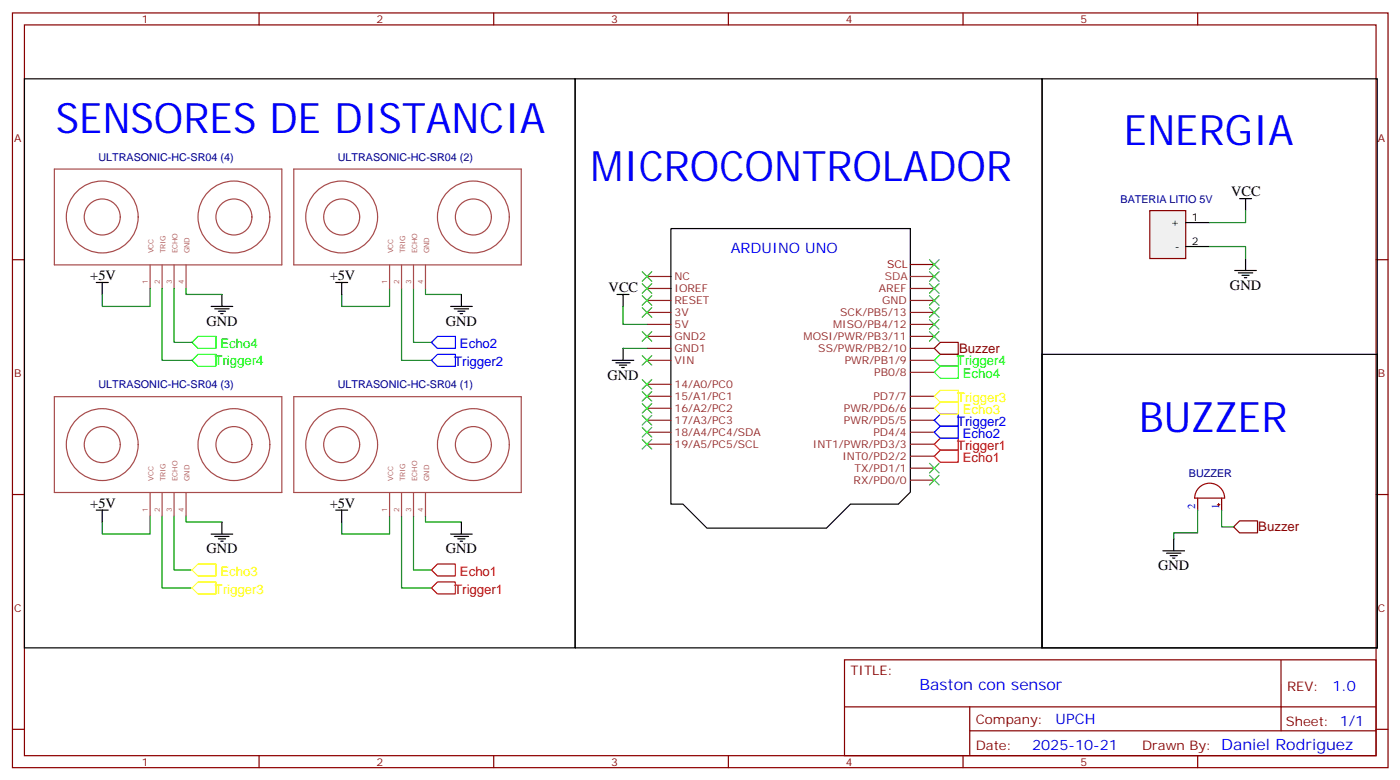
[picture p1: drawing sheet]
<svg xmlns="http://www.w3.org/2000/svg" width="413mm" height="230mm" viewBox="0 0 413 230" stroke-linecap="round" stroke-linejoin="round" font-family="sans-serif">
<g fill="none" stroke="#870000" stroke-width=".35">
<path d="M3.7 3.8h405.3v222.3h-405.3zM7.2 7.3h398.3v215.2h-398.3zM76.3 3.8v3.5M145.5 3.8v3.5M214.6 3.8v3.5M283.8 3.8v3.5M352.9 3.8v3.5M3.7 76.5h3.5M405.5 76.5h3.5M3.7 145.6h3.5M352.9 146.7v3.5M360 146.7v3.5"/>
<path d="M405.5 145.6h3.5M248.8 194.3h156.7v28.2h-156.7zM377.5 194.3v20.9M3.7 214.8h3.5M248.9 208.2h156.5M285.8 215.2h119.6M285.8 208.2v14.1M405.5 214.8h3.5M76.3 222.5v3.6M145.5 222.5v3.6M214.6 222.5v3.6M283.8 222.5v3.6"/>
<path d="M352.9 222.5v3.6"/>
</g>
<g fill="none" stroke="#8c2424" stroke-width=".35">
<path d="M190.6 81.4h7.1M190.6 84.9h7.1M190.6 88.5h7.1M190.6 92h7.1M190.6 95.5h7.1M190.6 99.1h7.1M268.3 84.9h7M268.3 88.5h7M268.3 92h7M268.3 95.5h7M268.3 99.1h7M190.6 102.6h7.1"/>
<path d="M190.6 106.1h7.1M190.6 113.2h7.1M190.6 116.7h7.1M268.3 102.6h7M268.3 106.1h7M268.3 116.7h7M268.3 109.6h7M190.6 120.2h7.1M190.6 123.8h7.1M190.6 127.3h7.1M190.6 130.8h7.1M268.3 120.2h7"/>
<path d="M268.3 123.8h7M268.3 127.3h7M268.3 130.8h7M268.3 134.3h7M268.3 137.9h7M268.3 141.4h7"/>
</g>
<g fill="none" stroke="#000" stroke-width=".35">
<path d="M197.7 67.3h70.6v77.6l-3.6 3.5h-14.1l-7 7.1h-35.3l-7.1-7.1h-3.5zM28.4 83.2h3.5M30.1 83.2v3.5M62.2 90.2h6.4M63.3 90.9h4.2M64.3 91.7h2.2M65.1 92.4h.7M65.4 86.7v3.5M98.9 83.2h3.5M100.7 83.2v3.5M132.8 90.2h6.3M133.8 90.9h4.3"/>
<path d="M134.9 91.7h2.1M135.6 92.4h.7M136 86.7v3.5M181.8 86.7h3.5M183.6 86.7v3.5M180.4 106.1h6.4M181.5 106.8h4.2M182.5 107.5h2.1M183.2 108.2h.7M183.6 102.6v3.5M28.4 150.2h3.5M30.1 150.2v3.5"/>
<path d="M62.2 157.3h6.4M63.3 158h4.2M64.3 158.7h2.2M65.1 159.4h.7M65.4 153.7v3.6M98.9 150.2h3.5M100.7 150.2v3.5M132.8 157.3h6.3M133.8 158h4.3M134.9 158.7h2.1M135.6 159.4h.7M136 153.7v3.6"/>
<path d="M345.9 158.7v3.5M342.7 162.2h6.3M343.7 162.9h4.3M344.8 163.6h2.1M345.5 164.3h.7"/>
</g>
<path d="M268.3 77.9h7M277.1 100.8h5.3v3.6h-5.3l-1.8-1.8zM365.3 153.4h5.3v3.5h-5.3l-1.8-1.7z" fill="none" stroke="#900" stroke-width=".35"/>
<path d="M268.3 81.4h7" fill="none" stroke="#933" stroke-width=".35"/>
<g fill="none" stroke="#008700" stroke-width=".35">
<path d="M44.2 84.9v5.3h-14.1v-3.5M47.8 84.9v21.2h8.8M51.3 84.9v15.9h5.3M54.8 84.9v1.8h10.6M114.8 84.9v5.3h-14.1v-3.5M118.3 84.9v21.2h8.8M121.8 84.9v15.9h5.3M125.4 84.9v1.8h10.6M183.6 90.2v5.3h7M183.6 102.6h7M44.2 152v5.3h-14.1v-3.6M47.8 152v21.1h8.8"/>
<path d="M51.3 152v15.9h5.3M54.8 152v1.7h10.6M114.8 152v5.3h-14.1v-3.6M118.3 152v21.1h8.8M121.8 152v15.9h5.3M125.4 152v1.7h10.6M352.9 150.2v6.7h-7v1.8M360 150.2v5h3.5"/>
</g>
<g fill="none" stroke="#3c3" stroke-width=".35">
<path d="M273.9 76.5l2.8 2.8M276.7 76.5l-2.8 2.8M189.2 80l2.9 2.8M189.2 83.5l2.9 2.9M189.2 87.1l2.9 2.8M189.2 90.6l2.9 2.8M189.2 97.6l2.9 2.9M192.1 80l-2.9 2.8M192.1 83.5l-2.9 2.9M192.1 87.1l-2.9 2.8M192.1 90.6l-2.9 2.8M192.1 97.6l-2.9 2.9"/>
<path d="M273.9 97.6l2.8 2.9M273.9 94.1l2.8 2.8M273.9 90.6l2.8 2.8M273.9 87.1l2.8 2.8M273.9 83.5l2.8 2.9M273.9 80l2.8 2.8M276.7 97.6l-2.8 2.9M276.7 94.1l-2.8 2.8M276.7 90.6l-2.8 2.8M276.7 87.1l-2.8 2.8M276.7 83.5l-2.8 2.9M276.7 80l-2.8 2.8"/>
<path d="M189.2 111.8l2.9 2.8M189.2 104.7l2.9 2.8M189.2 115.3l2.9 2.8M189.2 118.8l2.9 2.8M192.1 111.8l-2.9 2.8M192.1 104.7l-2.9 2.8M192.1 115.3l-2.9 2.8M192.1 118.8l-2.9 2.8M189.2 122.3l2.9 2.9M189.2 125.9l2.9 2.8M189.2 129.4l2.9 2.8M192.1 122.3l-2.9 2.9"/>
<path d="M192.1 125.9l-2.9 2.8M192.1 129.4l-2.9 2.8M273.9 136.5l2.8 2.8M273.9 140l2.8 2.8M276.7 136.5l-2.8 2.8M276.7 140l-2.8 2.8"/>
</g>
<path d="M277.1 132.6h5.3v3.5h-5.3l-1.8-1.8zM277.1 129h5.3v3.6h-5.3l-1.8-1.8zM128.9 171.4h5.3v3.5h-5.3l-1.8-1.8zM128.9 166.1h5.3v3.5h-5.3l-1.8-1.7z" fill="none" stroke="#f00" stroke-width=".35"/>
<path d="M128.9 99.1h5.3v3.5h-5.3l-1.8-1.8zM127.1 106.1l1.8-1.7h5.3v3.5h-5.3zM275.3 123.8l1.8-1.8h5.3v3.5h-5.3zM277.1 125.5h5.3v3.5h-5.3l-1.8-1.7z" fill="none" stroke="#00f" stroke-width=".35"/>
<path d="M275.3 116.7l1.8-1.8h5.3v3.6h-5.3zM277.1 118.5h5.3v3.5h-5.3l-1.8-1.8zM56.6 173.1l1.7-1.7h5.3v3.5h-5.3zM58.3 166.1h5.3v3.5h-5.3l-1.7-1.7z" fill="none" stroke="#ff0" stroke-width=".35"/>
<path d="M56.6 100.8l1.7-1.7h5.3v3.5h-5.3zM58.3 104.4h5.3v3.5h-5.3l-1.7-1.8zM275.3 106.1l1.8-1.7h5.3v3.5h-5.3zM277.1 107.9h5.3v3.5h-5.3l-1.8-1.8z" fill="none" stroke="#0f0" stroke-width=".35"/>
<g fill="none" stroke="#a64a4a" stroke-width=".35">
<path d="M16 49.8h67v28.2h-67zM86.6 49.8h67v28.2h-67zM44.2 78v6.9M47.8 78v6.9M51.3 78v6.9M54.8 78v6.9M114.8 78v6.9M118.3 78v6.9M121.8 78v6.9M125.4 78v6.9M16 116.8h67v28.2h-67zM86.6 116.8h67v28.2h-67z"/>
<path d="M44.2 145v7M47.8 145v7M51.3 145v7M54.8 145v7M114.8 145v7M118.3 145v7M121.8 145v7M125.4 145v7"/>
<circle cx="30.1" cy="63.9" r="10.6"/>
<circle cx="30.1" cy="63.9" r="5.3"/>
<circle cx="68.9" cy="63.9" r="10.6"/>
<circle cx="68.9" cy="63.9" r="5.3"/>
<circle cx="100.7" cy="63.9" r="10.6"/>
<circle cx="100.7" cy="63.9" r="5.3"/>
<circle cx="139.5" cy="63.9" r="10.6"/>
<circle cx="139.5" cy="63.9" r="5.3"/>
<circle cx="30.1" cy="130.9" r="10.6"/>
<circle cx="30.1" cy="130.9" r="5.3"/>
<circle cx="68.9" cy="130.9" r="10.6"/>
<circle cx="68.9" cy="130.9" r="5.3"/>
<circle cx="100.7" cy="130.9" r="10.6"/>
<circle cx="100.7" cy="130.9" r="5.3"/>
<circle cx="139.5" cy="130.9" r="10.6"/>
<circle cx="139.5" cy="130.9" r="5.3"/>
</g>
<path d="M353.1 143.8a4.4 4.4 0 0 1 4.9-1.2 4.4 4.4 0 0 1 2.9 4.1h-8.9a4.4 4.4 0 0 1 1.1-2.9zM358.7 148.6h.7M359.1 148.3v.7" fill="none" stroke="#a10000" stroke-width=".35"/>
<path d="M338.8 62h10.6v14.1h-10.6z" fill="#f0f0f0" stroke="#870000" stroke-width=".35"/>
<g fill="none" stroke="#000" stroke-width=".35">
<path d="M7.2 23.2h162.3v167.6h-162.3zM169.5 23.2h137.6v167.6h-137.6zM307.1 23.2h98.7v167.6h-98.7zM365.3 58.5h3.5M367 58.5v3.5M349.4 65.5h7M349.4 72.6h7M363.9 79.7h6.3M367 76.1v3.6M364.9 80.4h4.2M366 81.1h2.1M366.7 81.8h.7"/>
<path d="M307.1 104.4h98.7v86.4h-98.7z"/>
</g>
<path d="M356.4 72.6h10.6v3.5M367 62v3.5h-10.6" fill="none" stroke="#008700" stroke-width=".35"/>
<g font-size="12.3" fill="#00f">
<text x="16.5" y="39.1">SENSORES DE DISTANCIA</text>
<text x="331.2" y="42.6">ENERGIA</text>
<text x="174.1" y="53.2">MICROCONTROLADOR</text>
<text x="335.6" y="127.3">BUZZER</text>
</g>
<g font-size="4.6" fill="#00f">
<text x="270.9" y="203.3">Baston con sensor</text>
<text x="359.8" y="220.8">Daniel Rodriguez</text>
</g>
<g font-size="4.2">
<text x="362.8" y="57.8">VCC</text>
<text x="26.6" y="82.5">+5V</text>
<text x="97.2" y="82.5">+5V</text>
<text x="179.4" y="86">VCC</text>
<text x="362.4" y="85.3">GND</text>
<text x="60.8" y="95.9">GND</text>
<text x="131.4" y="95.9">GND</text>
<text x="179" y="111.8">GND</text>
<text x="26.6" y="149.5">+5V</text>
<text x="97.2" y="149.5">+5V</text>
<text x="60.8" y="162.9">GND</text>
<text x="131.4" y="162.9">GND</text>
<text x="341.3" y="167.9">GND</text>
</g>
<g font-size="4.2" fill="#00f">
<text x="215.3" y="74.4">ARDUINO UNO</text>
<text x="392.6" y="203.6">1.0</text>
<text x="311" y="213.1">UPCH</text>
<text x="304.1" y="220.9">2025-10-21</text>
</g>
<g font-size="3.9" fill="#0f0">
<text x="63.2" y="107.4">Trigger4</text>
<text x="65" y="102.6">Echo4</text>
<text x="281.9" y="107.4">Trigger4</text>
<text x="283.7" y="111.4">Echo4</text>
</g>
<g font-size="3.9" fill="#00f">
<text x="133.9" y="107.9">Trigger2</text>
<text x="135.5" y="102.6">Echo2</text>
<text x="282" y="125.5">Trigger2</text>
<text x="283.7" y="129">Echo2</text>
</g>
<g font-size="3.9" fill="#900">
<text x="282.6" y="103.8">Buzzer</text>
<text x="370.8" y="156.4">Buzzer</text>
</g>
<g font-size="3.9" fill="#ff0">
<text x="282" y="118.5">Trigger3</text>
<text x="283.7" y="122">Echo3</text>
<text x="65" y="169.6">Echo3</text>
<text x="63.3" y="174.9">Trigger3</text>
</g>
<g font-size="3.9" fill="#f00">
<text x="282" y="132.6">Trigger1</text>
<text x="283.7" y="136.1">Echo1</text>
<text x="135.5" y="169.6">Echo1</text>
<text x="133.9" y="174.9">Trigger1</text>
</g>
<g font-size="3.9" fill="#800">
<text x="250.6" y="198.9">TITLE:</text>
<text x="379.2" y="203.6">REV:</text>
<text x="287.5" y="213.1">Company:</text>
<text x="378.9" y="213.7">Sheet: 1/1</text>
<text x="287.5" y="220.8">Date:</text>
<text x="336.6" y="220.9">Drawn By:</text>
</g>
<g font-size="3.2" fill="#800">
<text x="41.8" y="6.8">1</text>
<text x="110.9" y="6.8">2</text>
<text x="180.1" y="6.8">3</text>
<text x="249.2" y="6.8">4</text>
<text x="318.3" y="6.8">5</text>
<text x="4.2" y="41.9">A</text>
<text x="406" y="41.9">A</text>
<text x="4.2" y="111.1">B</text>
<text x="406" y="111.1">B</text>
<text x="4.2" y="180.2">C</text>
<text x="406" y="180.2">C</text>
<text x="41.8" y="225.5">1</text>
<text x="110.9" y="225.5">2</text>
<text x="180.1" y="225.5">3</text>
<text x="249.2" y="225.5">4</text>
<text x="318.3" y="225.5">5</text>
</g>
<g font-size="3.2" fill="#000080">
<text x="29" y="47.3">ULTRASONIC-HC-SR04 (4)</text>
<text x="99.5" y="47.3">ULTRASONIC-HC-SR04 (2)</text>
<text x="330.2" y="59.6">BATERIA LITIO 5V</text>
<text x="29" y="114.3">ULTRASONIC-HC-SR04 (3)</text>
<text x="99.5" y="114.3">ULTRASONIC-HC-SR04 (1)</text>
<text x="350.3" y="140.5">BUZZER</text>
</g>
<g font-size="3.2">
<text x="351.2" y="65.2">1</text>
<text x="345" y="66.6">+</text>
<text x="346.2" y="73.7">-</text>
<text x="351.2" y="72.2">2</text>
</g>
<g font-size="3.2" fill="#8d2323">
<text x="198.8" y="82.5">NC</text>
<text x="198.8" y="86">IOREF</text>
<text x="198.8" y="89.5">RESET</text>
<text x="259" y="86">AREF</text>
<text x="259.9" y="89.5">GND</text>
<text x="198.8" y="93.1">3V</text>
<text x="247.6" y="93.1">SCK/PB5/13</text>
<text x="198.8" y="96.6">5V</text>
<text x="198.8" y="100.1">GND2</text>
<text x="236.8" y="100.1">MOSI/PWR/PB3/11</text>
<text x="245.5" y="96.6">MISO/PB4/12</text>
<text x="198.8" y="103.6">GND1</text>
<text x="198.8" y="107.2">VIN</text>
<text x="241.1" y="103.6">SS/PWR/PB2/10</text>
<text x="248.9" y="107.2">PWR/PB1/9</text>
<text x="257.6" y="110.7">PB0/8</text>
<text x="198.8" y="114.2">14/A0/PC0</text>
<text x="198.8" y="117.8">15/A1/PC1</text>
<text x="257.4" y="117.8">PD7/7</text>
<text x="198.8" y="121.3">16/A2/PC2</text>
<text x="198.8" y="124.8">17/A3/PC3</text>
<text x="248.7" y="121.3">PWR/PD6/6</text>
<text x="248.7" y="124.8">PWR/PD5/5</text>
<text x="198.8" y="128.3">18/A4/PC4/SDA</text>
<text x="198.8" y="131.9">19/A5/PC5/SCL</text>
<text x="239.5" y="131.9">INT1/PWR/PD3/3</text>
<text x="257.4" y="128.3">PD4/4</text>
<text x="248.2" y="135.4">INT0/PD2/2</text>
<text x="251.5" y="142.5">RX/PD0/0</text>
<text x="251.8" y="138.9">TX/PD1/1</text>
</g>
<text font-size="3.2" fill="#933" x="260.8" y="82.5">SDA</text>
<text font-size="3.2" fill="#900" x="261.4" y="79">SCL</text>
<g font-size="3.2" fill="#00f">
<text x="352.2" y="150" transform="rotate(-90 352.2 150)">2</text>
<text x="359.3" y="150" transform="rotate(-90 359.3 150)">1</text>
</g>
<g font-size="2.1" fill="#a54b4b">
<text x="45.3" y="74.6" transform="rotate(-90 45.3 74.6)">VCC</text>
<text x="48.8" y="74.6" transform="rotate(-90 48.8 74.6)">TRIG</text>
<text x="52.3" y="74.6" transform="rotate(-90 52.3 74.6)">ECHO</text>
<text x="55.9" y="74.6" transform="rotate(-90 55.9 74.6)">GND</text>
<text x="115.8" y="74.6" transform="rotate(-90 115.8 74.6)">VCC</text>
<text x="119.4" y="74.6" transform="rotate(-90 119.4 74.6)">TRIG</text>
<text x="122.9" y="74.6" transform="rotate(-90 122.9 74.6)">ECHO</text>
<text x="126.4" y="74.6" transform="rotate(-90 126.4 74.6)">GND</text>
<text x="43.5" y="83.6" transform="rotate(-90 43.5 83.6)">1</text>
<text x="47.1" y="83.6" transform="rotate(-90 47.1 83.6)">2</text>
<text x="50.6" y="83.6" transform="rotate(-90 50.6 83.6)">3</text>
<text x="54.1" y="83.6" transform="rotate(-90 54.1 83.6)">4</text>
<text x="114.1" y="83.6" transform="rotate(-90 114.1 83.6)">1</text>
<text x="117.6" y="83.6" transform="rotate(-90 117.6 83.6)">2</text>
<text x="121.2" y="83.6" transform="rotate(-90 121.2 83.6)">3</text>
<text x="124.7" y="83.6" transform="rotate(-90 124.7 83.6)">4</text>
<text x="45.3" y="141.7" transform="rotate(-90 45.3 141.7)">VCC</text>
<text x="48.8" y="141.7" transform="rotate(-90 48.8 141.7)">TRIG</text>
<text x="52.3" y="141.7" transform="rotate(-90 52.3 141.7)">ECHO</text>
<text x="55.9" y="141.7" transform="rotate(-90 55.9 141.7)">GND</text>
<text x="115.8" y="141.7" transform="rotate(-90 115.8 141.7)">VCC</text>
<text x="119.4" y="141.7" transform="rotate(-90 119.4 141.7)">TRIG</text>
<text x="122.9" y="141.7" transform="rotate(-90 122.9 141.7)">ECHO</text>
<text x="126.4" y="141.7" transform="rotate(-90 126.4 141.7)">GND</text>
<text x="43.5" y="150.7" transform="rotate(-90 43.5 150.7)">1</text>
<text x="47.1" y="150.7" transform="rotate(-90 47.1 150.7)">2</text>
<text x="50.6" y="150.7" transform="rotate(-90 50.6 150.7)">3</text>
<text x="54.1" y="150.7" transform="rotate(-90 54.1 150.7)">4</text>
<text x="114.1" y="150.7" transform="rotate(-90 114.1 150.7)">1</text>
<text x="117.6" y="150.7" transform="rotate(-90 117.6 150.7)">2</text>
<text x="121.2" y="150.7" transform="rotate(-90 121.2 150.7)">3</text>
<text x="124.7" y="150.7" transform="rotate(-90 124.7 150.7)">4</text>
</g>
</svg>
